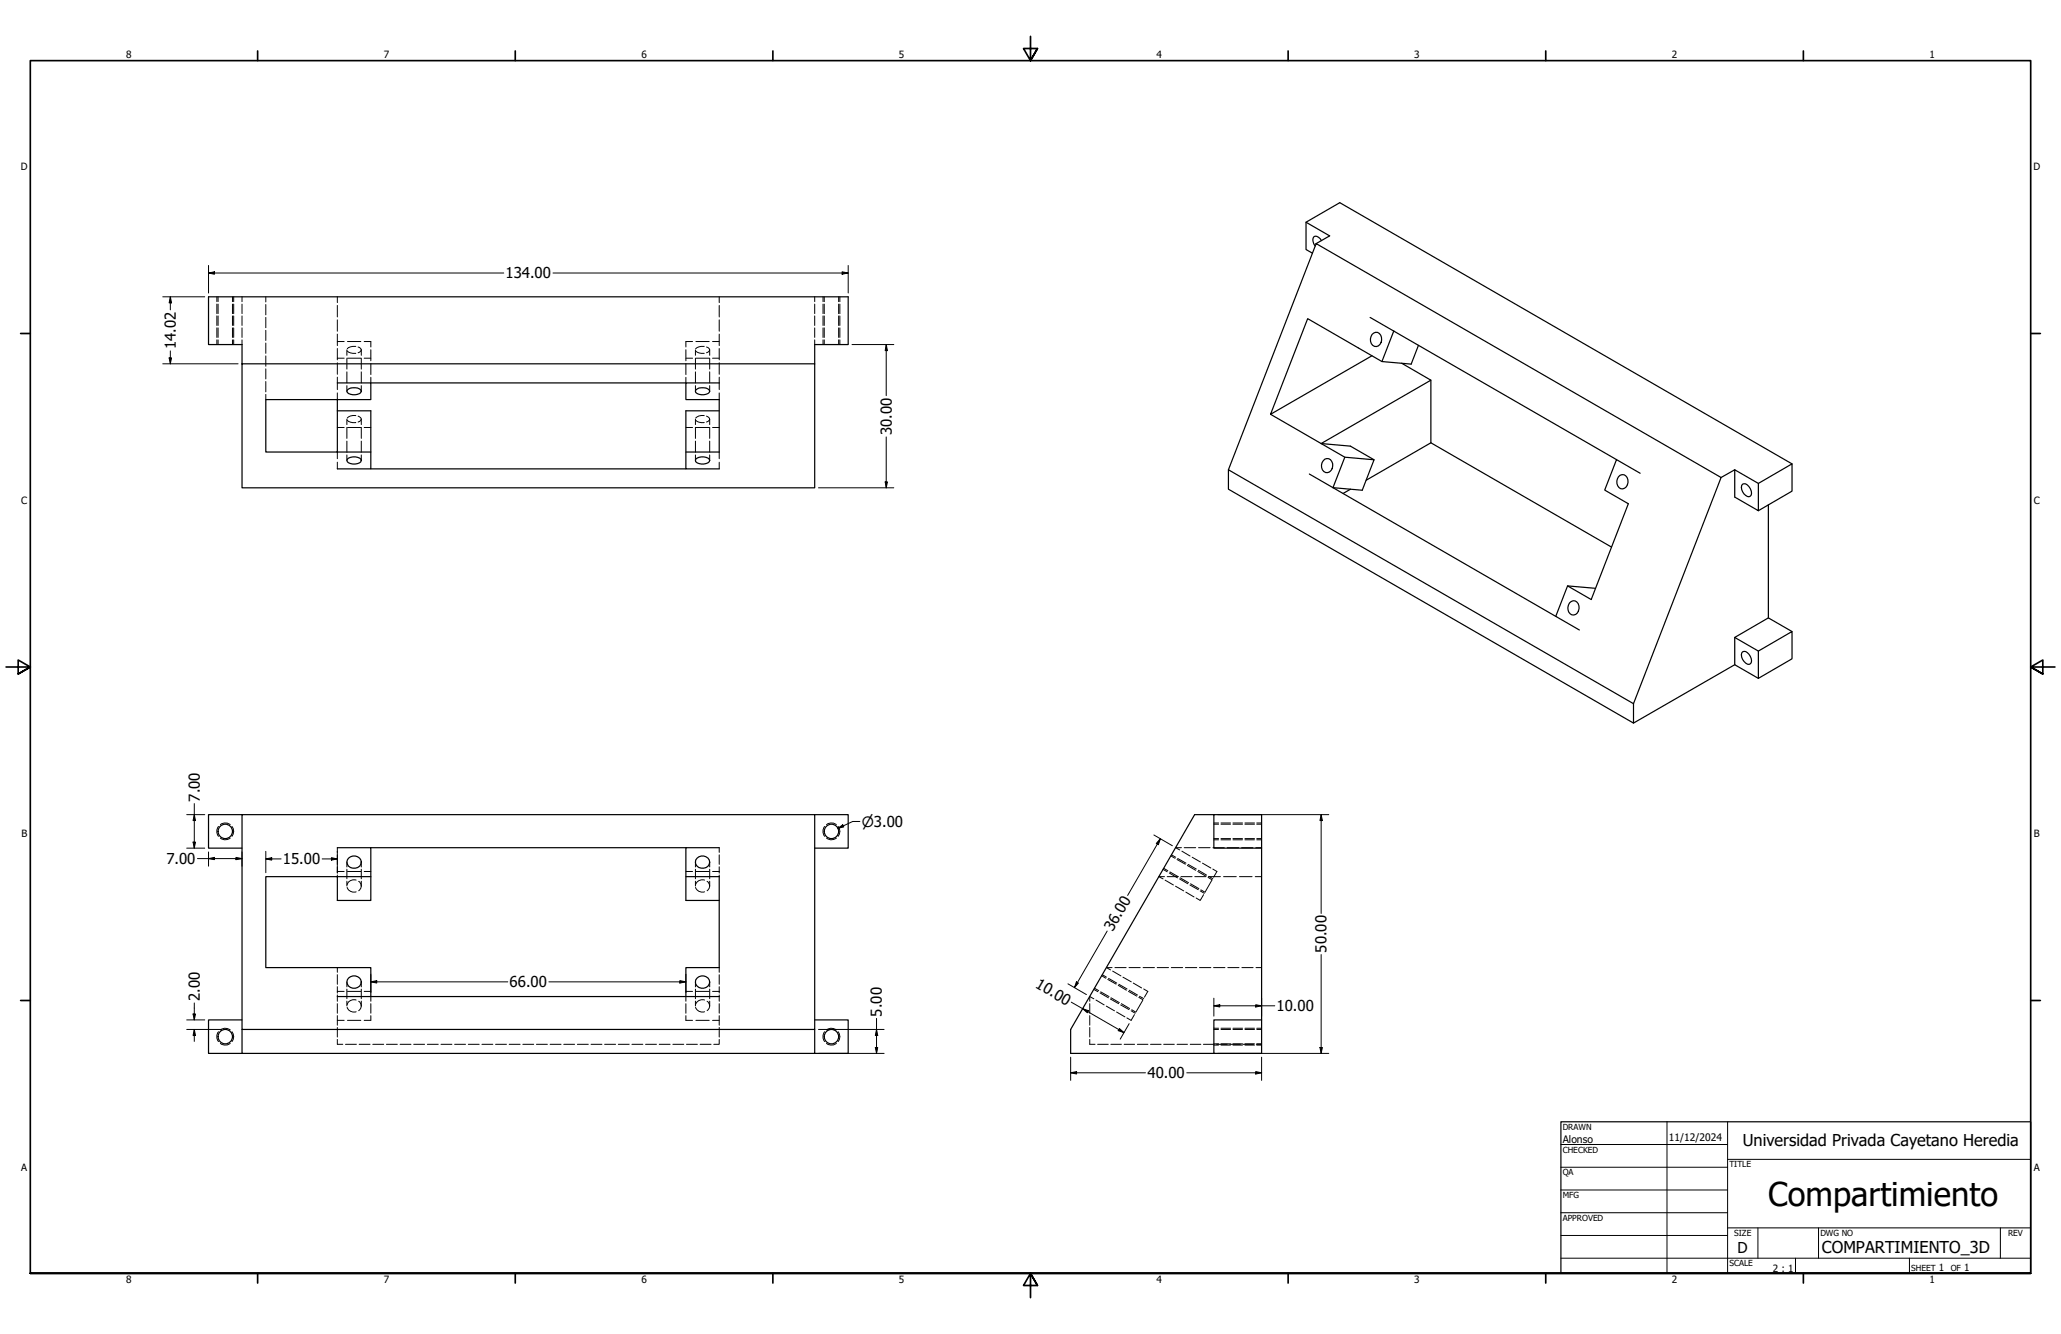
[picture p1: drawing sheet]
<svg xmlns="http://www.w3.org/2000/svg" width="864mm" height="559mm" viewBox="0 0 864 559" stroke-linecap="round" stroke-linejoin="round" font-family="sans-serif">
<!-- layer: Hidden (ANSI) -->
<g fill="none" stroke="#000" stroke-width=".42">
<path d="M91.4 124.3v2.1M91.4 127.4v4M91.4 132.3v4M91.4 137.4v4M97.4 124.3v2.1M97.4 127.4v4M97.4 132.3v4M97.4 137.4v4M101.4 124.3v2.1M101.4 127.4v4M101.4 132.3v4M101.4 137.4v4"/>
<path d="M111.4 124.3v2.2M111.4 127.6v4.3M111.4 133v4.3M111.4 138.4v4.2M141.4 124.3v2.4M141.4 128v4.8M141.4 134v4.7M141.4 140v4.8M301.4 124.3v2.4M301.4 128v4.8M301.4 134v4.7M301.4 140v4.8"/>
<path d="M341.4 124.3v2.1M341.4 127.4v4M341.4 132.3v4M341.4 137.4v4M345.4 124.3v2.1M345.4 127.4v4M345.4 132.3v4M345.4 137.4v4M351.4 124.3v2.1M351.4 127.4v4M351.4 132.3v4M351.4 137.4v4"/>
<path d="M91.4 142.4v1.9M97.4 142.4v1.9M101.4 142.4v1.9M111.4 143.7v4.3M111.4 149.1v4.3M111.4 154.5v4.3M111.4 159.8v4.3M141.4 146v4.7M141.4 152v4.8M141.4 158v5.2M141.4 143.1h2.8M141.4 150.1h2.8"/>
<path d="M145.4 146.6v2.2M145.4 150.1v4.5M145.4 155.8v4.6M145.5 147a4.1 4.1 0 0 0 3.6 1M145.6 143.1h5.6M145.6 150.1h5.6M149.1 145.1h-.2a4 4 0 0 0-3.4 1M150.1 145.4l1.1 .7 .2 .5M151.4 146.6l-.2 .5-1.1 .7M151.4 146.6v2.2M151.4 150.1v4.5M151.4 155.8v4.6"/>
<path d="M152.6 143.1h2.8v2.3M152.6 150.1h2.8M155.4 146.5v4.6M155.4 152.3v4.6M155.4 158.1v2.3M287.4 146.5v4.6M287.4 152.3v4.6M287.4 158.1v2.3M287.4 150.1h2.8M290.2 143.1h-2.8v2.3M291.4 146.6v2.2M291.4 150.1v4.5"/>
<path d="M291.4 155.8v4.6M291.5 147v.1a4.4 4.4 0 0 0 3.6 .9M291.6 143.1h5.6M291.6 150.1h5.6M295.1 145.1h-.2a4 4 0 0 0-3.4 1M296 145.4l1.2 .7 .2 .5M297.4 146.6l-.2 .5-1.2 .7M297.4 146.6v2.2M297.4 150.1v4.5M297.4 155.8v4.6M298.6 143.1h2.8M298.6 150.1h2.8"/>
<path d="M301.4 146v4.7M301.4 152v4.8M301.4 158v5.2M341.4 142.4v1.9M345.4 142.4v1.9M351.4 142.4v1.9M111.4 165.2v2.2M141.4 164.6v2.8M141.4 179.1h2.8M145.4 161.5v2.4M145.4 175.6v2.3M145.4 179v4.6"/>
<path d="M145.5 176a3.9 3.9 0 0 0 3.6 1M145.6 179.1h5.6M149.1 174.1h-.2a3.7 3.7 0 0 0-3.4 1M150.1 174.3l1.1 .8 .2 .5M151.4 175.6l-.2 .5-1.1 .7M151.4 161.5v2.4M151.4 175.6v2.3M151.4 179v4.6M152.6 179.1h2.8M287.4 179.1h2.8M291.4 161.5v2.4M291.4 175.6v2.3"/>
<path d="M291.4 179v4.6M291.5 176v.1a4.1 4.1 0 0 0 3.6 .9M291.6 179.1h5.6M295.1 174.1h-.2a3.7 3.7 0 0 0-3.4 1M296 174.3l1.2 .8 .2 .5M297.4 175.6l-.2 .5-1.2 .7M297.4 161.5v2.4M297.4 175.6v2.3M297.4 179v4.6M298.6 179.1h2.8M301.4 164.6v2.8M141.4 189.4v2.8"/>
<path d="M141.4 193.6v2.8M145.4 184.8v4.6M145.4 190.6v2.2M151.4 184.8v4.6M151.4 190.6v2.2M291.4 184.8v4.6M291.4 190.6v2.2M297.4 184.8v4.6M297.4 190.6v2.2M301.4 189.4v2.8M301.4 193.6v2.8M141.4 355.1v2"/>
<path d="M141.4 358.1v4M301.4 355.1v2M301.4 358.1v4M490.6 358.5l1.8 1M495 355.1h-2.4l1.7 .9M495.2 356.6l3.5 2M496.2 355.1h4.8M499.6 359.1l3.4 2M502.2 355.1h4.8M508.3 355.1h4.7M508.6 351.3h2M508.6 345.2h2"/>
<path d="M511.6 351.3h4M511.6 345.2h4M514.2 355.1h4.8M516.6 351.3h4M516.6 345.2h4M520.3 355.1h4.7M521.7 351.3h4M521.7 345.2h4M526.2 355.1h2.4M526.6 351.3h2M526.6 345.2h2M141.4 363.1v2.7"/>
<path d="M141.4 366.5v.7M141.4 365.1h2.8M145.4 361.1v2.1M145.4 364.1v4M145.4 369.1v2.1M145.5 371.7a2.95 2.95 0 0 0 3.7 1.9M145.6 365.1h5.6M149.2 368.7a2.91 2.91 0 0 0-3.7 1.9M150.3 369.2l.9 1.1 .2 .9M151.4 371.2l-.2 .8-.9 1.1M151.4 361.1v2.1M151.4 364.1v4"/>
<path d="M151.4 369.1v2.1M152.6 365.1h2.8M287.4 365.1h2.8M291.4 361.1v2.1M291.4 364.1v4M291.4 369.1v2.1M291.5 371.7a2.95 2.95 0 0 0 3.7 1.9M291.6 365.1h5.6M295.2 368.7a2.91 2.91 0 0 0-3.7 1.9M296.3 369.2l.9 1.1 .2 .9M297.4 371.2l-.2 .8-.9 1.1M297.4 361.1v2.1"/>
<path d="M297.4 364.1v4M297.4 369.1v2.1M298.6 365.1h2.8M301.4 363.1v2.7M301.4 366.5v.7M487.6 363.7l1.7 1M487.9 367.2h-2.3l1.8 1M488.2 368.7l3.5 2M489.1 367.2h4.6M490.2 365.3l3.4 1.9M492.6 371.2l3.4 2M493.2 360l3.5 2"/>
<path d="M494.5 367.7l3.5 2.1M494.9 367.2h4.6M496.9 373.7l3.4 2M497.5 362.5l3.5 2.1M498.9 370.2l3.4 2M500.6 367.2h4.7M501.9 365.1l3.4 1.9M503.2 372.7l1.8 1.1M503.9 361.6l3.5 2M504.3 374.8l-1.4 2.4-1.7-1M506.2 367.5l1.7 1.1M506.4 367.2h5"/>
<path d="M507.8 368.7l-2.8 4.9M508.2 364l1.7 1.1-1.4 2.4M512.7 367.2h5.3M519.4 367.2h5.2M526 367.2h2.6M141.4 413.3v2.7M141.4 405.3v2M141.4 408.3v4M141.4 416.8v2.6M141.4 415.3h2.8M145.4 411.4v2M145.4 414.3v4"/>
<path d="M145.4 419.4v2M145.6 415.3h5.6M149.2 418.9a2.91 2.91 0 0 0-3.7 1.9M150.3 419.4l.9 1.1 .2 .9M151.4 411.4v2M151.4 414.3v4M151.4 419.4v2M152.6 415.3h2.8M155.4 417.4v2M287.4 417.4v2M287.4 415.3h2.8M291.4 411.4v2"/>
<path d="M291.4 414.3v4M291.4 419.4v2M291.6 415.3h5.6M295.2 418.9a2.91 2.91 0 0 0-3.7 1.9M296.3 419.4l.9 1.1 .2 .9M297.4 411.4v2M297.4 414.3v4M297.4 419.4v2M298.6 415.3h2.8M301.4 405.3v2M301.4 408.3v4M301.4 413.3v2.7"/>
<path d="M301.4 416.8v2.6M458.3 418.4l-1.7-1v2M458.6 414l1.8 1M459.2 418.9l3.5 2M461.2 415.5l3.5 1.9M461.6 408.7l1.8 1.1M464.2 410.3l3.5 1.9M465.5 418l3.5 2M466 405.3h-2.4l1.7 1M466.2 406.8l3.5 2M467.2 405.3h4.7M468.6 412.8l3.4 2"/>
<path d="M470.5 409.3l3.5 2M472.9 415.3l3.4 2M473.1 405.3h4.7M474.9 411.8l3.4 2M477.2 417.8l1.7 1M478.9 419l-2.8 4.8M479 405.3h4.7M479.2 414.3l1.7 1-1.3 2.4M484.9 405.3h4.7M490.8 405.3h4.8M496.7 405.3h4.8M502.6 405.3h4.8"/>
<path d="M508.5 405.3h4.8M514.5 405.3h4.7M520.4 405.3h4.7M526.3 405.3h2.3M141.4 420.4v4M141.4 425.4v4.1M141.4 430.4v4M141.4 435.4v2.1h2.2M141.4 427.4h2.8M144.8 437.5h4.6M145.5 422a2.95 2.95 0 0 0 3.7 1.8M145.6 427.4h5.6"/>
<path d="M150.5 437.5h4.6M151.4 421.4l-.2 .9-.9 1.1M155.4 425.4v2h-2.8M155.4 420.4v4M156.2 437.5h4.6M161.9 437.5h4.6M167.6 437.5h4.6M173.4 437.5h4.5M179.1 437.5h4.5M184.8 437.5h4.6M190.5 437.5h4.6M196.2 437.5h4.6"/>
<path d="M201.9 437.5h4.6M207.6 437.5h4.6M213.4 437.5h4.5M219.1 437.5h4.5M224.8 437.5h4.6M230.5 437.5h4.6M236.2 437.5h4.6M241.9 437.5h4.6M247.6 437.5h4.6M253.4 437.5h4.5M259.1 437.5h4.6M264.8 437.5h4.6"/>
<path d="M270.5 437.5h4.6M276.2 437.5h4.6M281.9 437.5h4.6M287.4 420.4v4M287.4 425.4v2h2.8M287.7 437.5h4.5M291.5 422a2.95 2.95 0 0 0 3.7 1.8M291.6 427.4h5.6M293.4 437.5h4.5M297.4 421.4l-.2 .9-.9 1.1M298.6 427.4h2.8M301.4 435.4v2.1h-2.3"/>
<path d="M301.4 420.4v4M301.4 425.4v4.1M301.4 430.4v4M456.6 435.4v2.1h2.3M456.6 420.4v4M456.6 425.4v4.1M456.6 430.4v4M459.9 437.5h4.5M463.5 421.4l3.5 2M465.5 437.5h4.4M467.9 423.9l3.5 2.1M469.9 420.4l3.4 2.1"/>
<path d="M471 437.5h4.4M474.2 423l1.7 1M475.4 425l-1.4 2.4-1.8-1M476.6 437.5h4.4M482.1 437.5h4.4M487.6 437.5h4.5M493.2 437.5h4.4M498.7 437.5h4.5M504.3 437.5h4.4M508.6 437.3h2M508.6 431.2h2M509.8 437.5h4.4"/>
<path d="M511.6 437.3h4M511.6 431.2h4M515.4 437.5h4.3M516.6 437.3h4M516.6 431.2h4M520.9 437.5h4.4M521.7 437.3h4M521.7 431.2h4M526.4 437.5h2.2M526.6 437.3h2M526.6 431.2h2"/>
</g>
<!-- layer: Hidden Narrow (ANSI) -->
<g fill="none" stroke="#000" stroke-width=".42">
<path d="M90.9 124.3v2.1M90.9 127.4v4M90.9 132.3v4M90.9 137.4v4M97.9 124.3v2.1M97.9 127.4v4M97.9 132.3v4M97.9 137.4v4M344.9 124.3v2.1M344.9 127.4v4M344.9 132.3v4M344.9 137.4v4"/>
<path d="M351.9 124.3v2.1M351.9 127.4v4M351.9 132.3v4M351.9 137.4v4M90.9 142.4v1.9M97.9 142.4v1.9M344.9 142.4v1.9M351.9 142.4v1.9M91.6 346.2a3.2 3.2 0 0 0 0 4.1M92.3 351.1a3.4 3.4 0 0 0 4.2 0M96.5 345.4a3.4 3.4 0 0 0-4.2 0M97.2 346.2a3.4 3.4 0 0 1 0 4.1"/>
<path d="M345.6 346.2a3.2 3.2 0 0 0 0 4.1M346.3 351.1a3.4 3.4 0 0 0 4.2 0M350.5 345.4a3.4 3.4 0 0 0-4.2 0M351.2 346.2a3.4 3.4 0 0 1 0 4.1M490.9 358.1l1.7 1M493.5 359.6l3.5 2M508.6 351.8h2M508.6 344.7h2M511.6 351.8h4M511.6 344.7h4M516.6 351.8h4M516.6 344.7h4"/>
<path d="M521.7 351.8h4M521.7 344.7h4M526.6 351.8h2M526.6 344.7h2M487.4 364.2l1.7 1M490 365.7l3.4 2M494.3 368.2l3.4 2M497.8 362.1l3.5 1.9M498.6 370.7l3.5 2M502.2 364.6l3.4 2M502.9 373.2l1.7 1M506.5 367.1l1.7 .9"/>
<path d="M458.3 414.5l1.8 .9M460.9 415.9l3.5 2.1M461.9 408.3l1.7 1M464.5 409.8l3.4 2M465.3 418.5l3.5 1.9M468.8 412.3l3.4 2M473.1 414.8l3.5 2M477.5 417.3l1.7 1M91.6 432.2a3.2 3.2 0 0 0 0 4.1M92.3 437.1a3.4 3.4 0 0 0 4.2 0M92.3 431.4a3.4 3.4 0 0 1 4.2 0M97.2 432.2a3.4 3.4 0 0 1 0 4.1"/>
<path d="M345.6 432.2a3.2 3.2 0 0 0 0 4.1M346.3 437.1a3.4 3.4 0 0 0 4.2 0M346.3 431.4a3.4 3.4 0 0 1 4.2 0M351.2 432.2a3.4 3.4 0 0 1 0 4.1M469.6 420.9l3.5 2M474 423.4l1.7 1M508.6 437.8h2M508.6 430.7h2M511.6 437.8h4M511.6 430.7h4M516.6 437.8h4M516.6 430.7h4"/>
<path d="M521.7 437.8h4M521.7 430.7h4M526.6 437.8h2M526.6 430.7h2"/>
</g>
<!-- layer: Visible (ANSI) -->
<g fill="none" stroke="#000" stroke-width=".51">
<path d="M547.2 93.1l9.9 5.7-5.6 3.2M549.9 106l-2.7-1.5v-11.4l14.2-8.2 189.5 109.4M551.5 102l169.7 98-36.7 94.8-169.8-98zM553.7 100.8a2.65 2.65 0 0 0-3.2-1.6 3.1 3.1 0 0 0 .6 3.9M574.1 133l9.9 5.7M584 138.7l93.4 53.8M584 138.7l-4.9 12.7M101.4 152.4v-8.1h-14v-20h268v20h-14v8.1M101.4 152.4h240v51.9h-240zM574.9 140.1a2.17 2.17 0 0 1 2.5-.8 2.17 2.17 0 0 1 1.5 2.1 2.62 2.62 0 0 1-.7 2.9 2.62 2.62 0 0 1-3 .4 3.5 3.5 0 0 1-.3-4.6zM587.3 152.1l12.3 7.2-46 26.5-21.2-12.3M594.4 144.7l-3.1 7.8-12.2-1.1-31.2-17.9-15.5 40 42.5-24.5"/>
<path d="M599.6 159.3v26.2M111.4 167.4h30v22h-30zM141.4 172.1h14v24.3h-14M141.4 160.4h14v7h-14M145.5 163.4a4.5 4.5 0 0 1 5.7 0l.2 .5a3.9 3.9 0 0 1-5.4 .9l-.6-.9zM155.4 160.4h132M291.5 163.4a4.6 4.6 0 0 1 5.7 0l.2 .5a3.8 3.8 0 0 1-5.3 .9l-.6-.4zM301.4 172.1h-14v24.3h14M301.4 160.4h-14v7h14v22h-14M141.4 189.4h14M145.5 192.3a4.5 4.5 0 0 1 5.7 0l.2 .5a3.8 3.8 0 0 1-5.4 1.1l-.6-1.1zM155.4 196.4h132"/>
<path d="M291.5 192.3a4.6 4.6 0 0 1 5.7 0l.2 .5a3.7 3.7 0 0 1-5.3 1.1l-.6-.5zM514.7 196.8v8.1l169.8 98v-8.1M554.5 193a2.18 2.18 0 0 1 2.4-.8 2.18 2.18 0 0 1 1.5 2 2.65 2.65 0 0 1-.7 3 2.65 2.65 0 0 1-3 .3 3.4 3.4 0 0 1-.2-4.5zM563.5 191.5l-5 12.8 93.4 53.9M575.8 192.6l-10-5.7-12.2-1.1 9.9 5.7 12.3 1.1-5 12.8-12.3-1.1-9.9-5.7M599.6 185.5l75.7 43.7M599.6 185.5l-27.1 15.7M678.2 199.7a2.17 2.17 0 0 1 2.4-.8 2.17 2.17 0 0 1 1.5 2.1 2.62 2.62 0 0 1-.7 2.9 2.62 2.62 0 0 1-3 .4 3.5 3.5 0 0 1-.2-4.6zM687.3 198.2l-9.9-5.7-5 12.8 9.9 5.7-15.6 40.1-9.9-5.7M726.9 196.8l-5.7 3.2M565.9 204.9l-3.1 1.8M730.2 202.8a3.1 3.1 0 0 1 3.6 2.9 1.66 1.66 0 0 1-.9 2.4 3.8 3.8 0 0 1-2.7-5.3z"/>
<path d="M736.8 202.5l-9.9-5.7v11.4l9.9 5.7 14.1-8.2v-11.4l-14.1 8.2v11.4M741 211.5v47.3M657.7 252.5a2.17 2.17 0 0 1 2.4-.8 2.17 2.17 0 0 1 1.5 2.1 2.62 2.62 0 0 1-.7 3 2.62 2.62 0 0 1-3 .3 3.5 3.5 0 0 1-.2-4.6zM668.5 246.4l-11.7-1-4.9 12.8 9.9 5.7M726.9 267v11.4l9.9 5.8M726.9 278.4l-42.4 24.5M730.2 273a3.1 3.1 0 0 1 3.6 2.9 1.66 1.66 0 0 1-.9 2.4 3.8 3.8 0 0 1-2.7-5.3zM736.8 272.7l14.1-8.2v11.5l-14.1 8.2zM750.9 264.5l-9.9-5.7-14.1 8.2 9.9 5.7M101.4 341.2h-14v14.1h14M101.4 341.2h240v90h-240zM141.4 355.1h14v22.1h-14v-10h-30v38.1h44v12.1h-14"/>
<path d="M146 359.5a2.96 2.96 0 0 1 3.6-.7 2.96 2.96 0 0 1 1.6 3.2 3.1 3.1 0 0 1-3.2 1.7 3.1 3.1 0 0 1-2.6-2.6zM155.4 355.1h132M292.1 359.5a2.93 2.93 0 0 1 3.5-.7 2.93 2.93 0 0 1 1.6 3.2 3.1 3.1 0 0 1-3.2 1.7 3.1 3.1 0 0 1-2.6-2.6l.1-.9zM301.4 355.1h-14v22.1h14M341.4 341.2h14v14.1h-14M508.6 341.2h20v14.1h-20zM508.6 341.2h-8l-52 90v10.1h60M528.6 355.3v71.9M141.4 367.2h14M287.4 367.2h14v38.1h-14v12.1h14M146 409.7a2.96 2.96 0 0 1 3.6-.7 2.96 2.96 0 0 1 1.6 3.2 2.98 2.98 0 0 1-3.6 1.7 2.98 2.98 0 0 1-2.1-3.4zM155.4 417.4h132"/>
<path d="M292.1 409.7a2.93 2.93 0 0 1 3.5-.7 2.93 2.93 0 0 1 1.6 3.2 2.98 2.98 0 0 1-3.6 1.7 2.98 2.98 0 0 1-2.1-3.4zM101.4 427.2h-14v14.1h14M101.4 431.2v10.1h240v-10.1M341.4 427.2h14v14.1h-14M508.6 427.2h20v14.1h-20z"/>
<circle cx="94.4" cy="348.3" r="3"/>
<circle cx="348.4" cy="348.3" r="3"/>
<circle cx="94.4" cy="434.2" r="3"/>
<circle cx="348.4" cy="434.2" r="3"/>
</g>
<!-- layer: Border (ANSI) -->
<g fill="none" stroke="#000" stroke-width=".7">
<path d="M431.8 15.2v10.2l-2.9-5.1h5.8l-2.9 5.1 2.9-5.1M107.9 21.3v4.1M215.9 21.3v4.1M323.8 21.3v4.1M539.8 21.3v4.1M647.7 21.3v4.1M755.6 21.3v4.1M8.6 139.7h4.1M850.9 139.7h4.1M2.5 279.4h10.2l-5.1-2.9v5.8l5.1-2.9-5.1 2.9M861.1 279.4h-10.2l5.1-2.9v5.8l-5.1-2.9 5.1 2.9M8.6 419.1h4.1"/>
<path d="M850.9 419.1h4.1M12.7 533.4v-508h838.2v508h-838.2h838.2M107.9 533.4v4.1M215.9 533.4v4.1M323.8 533.4v4.1M434.7 538.5l-2.9-5.1 2.9 5.1h-5.8l2.9-5.1v10.2M539.8 533.4v4.1M647.7 533.4v4.1M755.6 533.4v4.1"/>
</g>
<!-- layer: Title (ANSI) -->
<g fill="none" stroke="#000" stroke-width=".42">
<path d="M654 479.4h69.9M698.5 469.9v63.5M723.9 469.9v63.5M654 488.9h69.9M654 498.5h69.9M723.9 485.6h127M654 508h69.9M654 517.5h69.9M723.9 514.3h127M736.6 514.3v12.7M762 514.3v12.7M838.2 514.3v12.7"/>
<path d="M654 527h196.9M752.3 527v6.4M800.1 527v6.4"/>
</g>
<path d="M654 469.9h196.9v63.5h-196.9z" fill="none" stroke="#000" stroke-width=".51"/>
<!-- layer: Dimension (ANSI) -->
<g fill="none" stroke="#000" stroke-width=".42">
<path d="M87.4 114.4l2.5-.5v1zM87.4 111.2v11.5M87.4 114.4h123.7M231.7 114.4h123.7M352.9 113.9l2.5 .5-2.5 .5zM355.4 111.2v11.5M68.2 124.3h17.6M71.4 124.3l.5 2.6h-1zM71.4 124.3v5.5M68.2 152.4h31.6M70.9 149.9h1l-.5 2.5zM71.4 147v5.4"/>
<path d="M357 144.3h17.5M371.3 144.3l.6 2.6h-1zM371.3 144.3v21.4M371.3 183v21.3M343 204.3h31.5M370.9 201.9h1l-.6 2.4zM81.4 336.6v18.7M78.2 341.2h7.6M78.2 355.3h7.6M80.9 352.7h1l-.5 2.6zM81.4 341.2l.5 2.5h-1zM82.7 359.7h18.7"/>
<path d="M87.4 359.7l2.5-.5v.9zM87.4 356.9v5.9M98.9 359.2l2.5 .5-2.5 .4zM101.4 356.9v5.9M111.4 359.8l2.5-.5v1zM111.4 359.8h6.4M111.4 356.6v9M135 359.8h6.4M138.9 359.3l2.5 .5-2.5 .5zM141.4 356.6v9M351.1 347l2-1.5 .5 .9zM360.3 344.1h-3l-6.2 2.9"/>
<path d="M483.5 349.8l7.7 4.5M486.2 351.3l-.8 2.5-.9-.5zM486.2 351.3l-13.7 23.8M510.2 341.2h46.6M553.6 341.2l.5 2.5h-1zM553.6 341.2v41.5M463.9 390l-13.7 23.7M553.6 399.9v41.4M155.4 411.3l2.5-.5v1zM155.4 411.3h57.4M155.4 408.1v7.7M230 411.3h57.4"/>
<path d="M284.9 410.8l2.5 .5-2.5 .5zM287.4 408.1v7.7M447.5 412.1l7.7 4.5M448.9 419.8l22.1 12.8M451 411.3l.9 .5-1.7 1.9zM508.6 418.1v7.5M528.6 418.1v7.5M78.2 431.2h14.6M78.2 427.2h7.6M80.9 424.8h1l-.5 2.4zM81.4 431.2l.5 2.6h-1zM81.4 420.1v7.1"/>
<path d="M81.4 431.2v5M343 431.2h27.5M366.8 438.8h1l-.5 2.5zM367.3 431.2l.5 2.6h-1zM367.3 426.6v14.7M453.6 422.5l2.5 .9-.5 .8zM469.1 430.8l1.9 1.8-2.4-.9zM473.1 428.8l-3.7 6.5M508.6 421.3l2.5-.4v.9zM508.6 421.3h25.6M526.2 420.9l2.4 .4-2.4 .5zM553.1 438.8h1l-.5 2.5z"/>
<path d="M343 441.3h27.5M448.6 449.4l2.5-.5v1zM448.6 449.4h31.4M448.6 442.8v9.8M497.3 449.4h31.3M510.2 441.3h46.6M526.2 448.9l2.4 .5-2.4 .5zM528.6 442.8v9.8"/>
</g>
<g fill="#000">
<path d="M87.4 114.4l2.5-.5v1zM352.9 113.9l2.5 .5-2.5 .5zM71.4 124.3l.5 2.6h-1zM70.9 149.9h1l-.5 2.5zM371.3 144.3l.6 2.6h-1zM370.9 201.9h1l-.6 2.4zM80.9 352.7h1l-.5 2.6zM81.4 341.2l.5 2.5h-1zM87.4 359.7l2.5-.5v.9zM111.4 359.8l2.5-.5v1zM351.1 347l2-1.5 .5 .9zM486.2 351.3l-.8 2.5-.9-.5z"/>
<path d="M553.6 341.2l.5 2.5h-1zM98.9 359.2l2.5 .5-2.5 .4zM138.9 359.3l2.5 .5-2.5 .5zM155.4 411.3l2.5-.5v1zM284.9 410.8l2.5 .5-2.5 .5zM451 411.3l.9 .5-1.7 1.9zM80.9 424.8h1l-.5 2.4zM81.4 431.2l.5 2.6h-1zM366.8 438.8h1l-.5 2.5zM367.3 431.2l.5 2.6h-1zM453.6 422.5l2.5 .9-.5 .8zM469.1 430.8l1.9 1.8-2.4-.9z"/>
<path d="M508.6 421.3l2.5-.4v.9zM526.2 420.9l2.4 .4-2.4 .5zM553.1 438.8h1l-.5 2.5zM448.6 449.4l2.5-.5v1zM526.2 448.9l2.4 .5-2.4 .5z"/>
</g>
<text font-size="13.7" x="740.9" y="505.3">Compartimiento</text>
<g font-size="6.9">
<text x="730.2" y="480.1">Universidad Privada Cayetano Heredia</text>
<text x="763.4" y="524.8">COMPARTIMIENTO_3D</text>
</g>
<g font-size="6.3">
<text x="211.8" y="116.6">134.00</text>
<text x="73.7" y="146.2" transform="rotate(-90 73.7 146.2)">14.02</text>
<text x="373.6" y="182.2" transform="rotate(-90 373.6 182.2)">30.00</text>
<text x="83.7" y="335.8" transform="rotate(-90 83.7 335.8)">7.00</text>
<text x="69.7" y="361.9">7.00</text>
<text x="118.6" y="362.1">15.00</text>
<text x="466.3" y="390.5" transform="rotate(-60 466.3 390.5)">36.00</text>
<text x="555.9" y="399.1" transform="rotate(-90 555.9 399.1)">50.00</text>
<text x="213.6" y="413.6">66.00</text>
<text x="433.5" y="413.5" transform="rotate(30 433.5 413.5)">10.00</text>
<text x="83.7" y="419.3" transform="rotate(-90 83.7 419.3)">2.00</text>
<text x="369.6" y="425.8" transform="rotate(-90 369.6 425.8)">5.00</text>
<text x="534.9" y="423.6">10.00</text>
<text x="480.8" y="451.7">40.00</text>
<text x="728.1" y="524.9">D</text>
</g>
<text font-size="6" x="361.1" y="346.3">⌀3.00</text>
<g font-size="4.3">
<text x="654.8" y="478.6">Alonso</text>
<text x="699.3" y="478">11/12/2024</text>
</g>
<g font-size="4.2">
<text x="52.8" y="24.4">8</text>
<text x="160.8" y="24.4">7</text>
<text x="268.7" y="24.4">6</text>
<text x="376.7" y="24.4">5</text>
<text x="484.6" y="24.4">4</text>
<text x="592.6" y="24.4">3</text>
<text x="700.5" y="24.4">2</text>
<text x="808.5" y="24.4">1</text>
<text x="8.8" y="71.4">D</text>
<text x="852" y="71.4">D</text>
<text x="8.9" y="211.1">C</text>
<text x="852.2" y="211.1">C</text>
<text x="9" y="350.8">B</text>
<text x="852.2" y="350.8">B</text>
<text x="8.9" y="490.5">A</text>
<text x="852.2" y="490.5">A</text>
<text x="742.9" y="532.6">2 : 1</text>
<text x="812.4" y="532.6">1</text>
<text x="823" y="532.6">1</text>
<text x="52.8" y="537.5">8</text>
<text x="160.8" y="537.5">7</text>
<text x="268.7" y="537.5">6</text>
<text x="376.7" y="537.5">5</text>
<text x="484.6" y="537.5">4</text>
<text x="592.6" y="537.5">3</text>
<text x="700.5" y="537.5">2</text>
<text x="808.5" y="537.5">1</text>
</g>
<g font-size="3.5">
<text x="654.8" y="473.2">DRAWN</text>
<text x="654.8" y="482.8">CHECKED</text>
<text x="724.7" y="488.9">TITLE</text>
<text x="654.8" y="492.3">QA</text>
<text x="654.8" y="501.8">MFG</text>
<text x="654.8" y="511.4">APPROVED</text>
<text x="726.7" y="517.7">SIZE</text>
<text x="762.8" y="517.7">DWG NO</text>
<text x="841.4" y="517.7">REV</text>
<text x="724.7" y="530.4">SCALE</text>
<text x="800.9" y="532.6">SHEET</text>
<text x="817.4" y="532.6">OF</text>
</g>
</svg>
